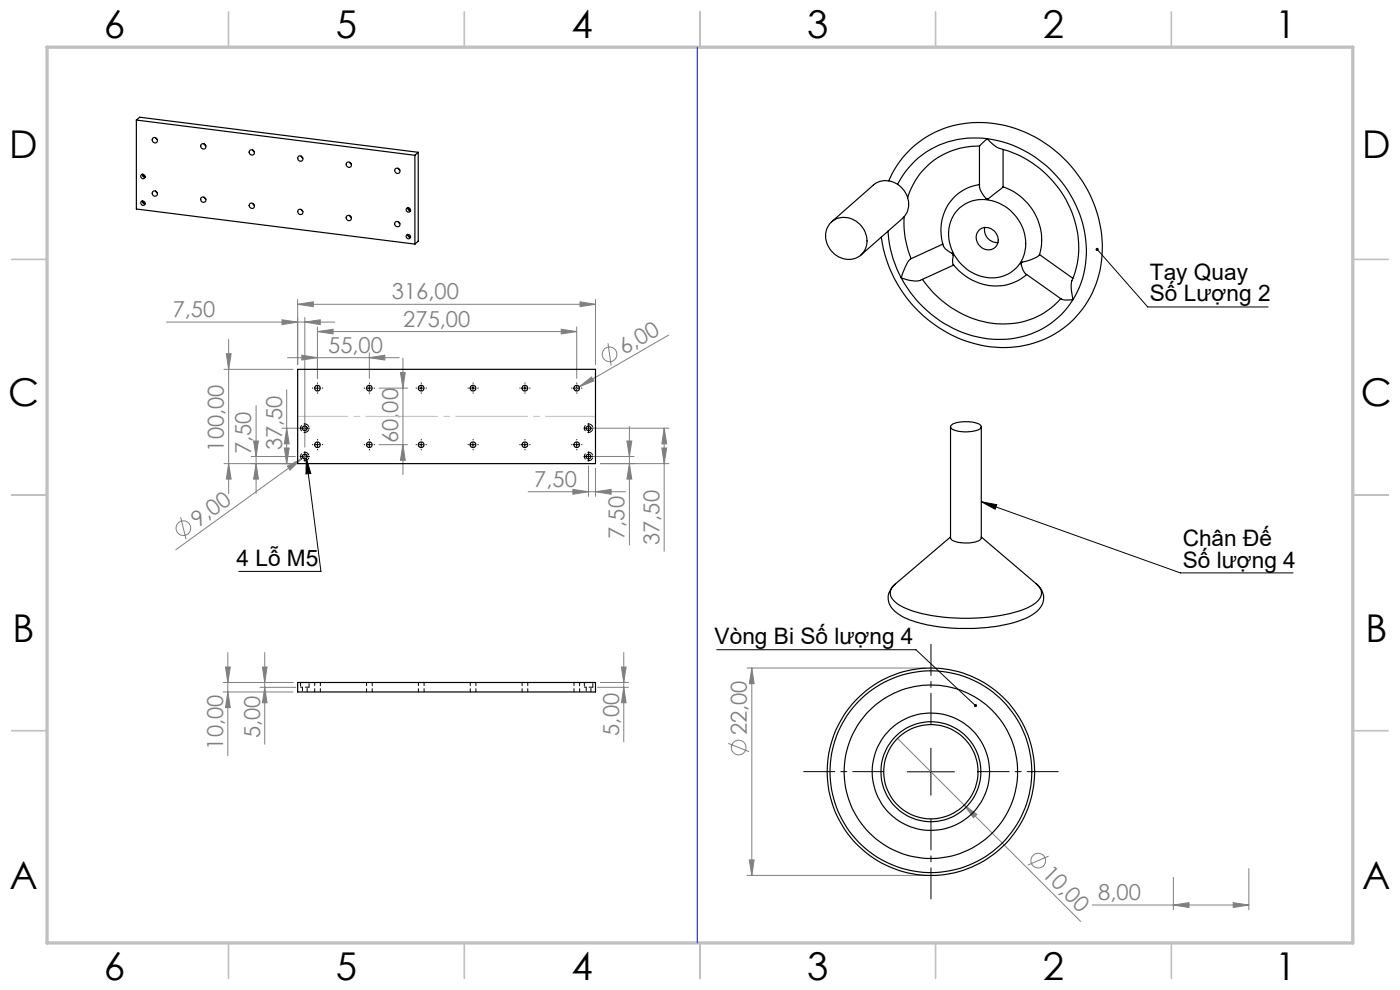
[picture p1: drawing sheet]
<svg xmlns="http://www.w3.org/2000/svg" width="297mm" height="210mm" viewBox="0 0 297 210" stroke-linecap="round" stroke-linejoin="round" font-family="sans-serif">
<g fill="none" stroke="#808080" stroke-width=".21">
<path d="M35.3 68.3h35.7M47.5 78.3h14.7M48 75h1l-.5 3.3zM48.5 72v32.7M59.8 67.8l3.3 .5-3.3 .6zM61 75.9h23.7M63.1 64.5l3.4-.5v1zM63.1 63.5v13.9M63.1 64.5h63.2M64 75.3l3.3 .6-3.3 .5zM64.7 68.3l3.2-.5v1.1zM64.7 67.3v27.6"/>
<path d="M67.3 70.3l3.4-.5v1zM67.3 69.3v10.9M67.3 70.3h55M78.4 75.9l3.2-.6v1.1zM78.4 74.9v5.3M84.9 79h1.1l-.5 3.3zM85.5 76v24.7M119.1 69.8l3.2 .5-3.2 .5zM122.3 69.3v10.9M123 64l3.3 .5-3.3 .5zM126.3 63.5v13.9M129 72.8l.6 4.7"/>
<path d="M141.9 71.1l-19 10.9M47.5 98.3h14.7M48.5 98.3l.5 3.3h-1zM53.3 96.8h9.4M53.8 93.5h1l-.5 3.3zM54.3 86v18.7M54.3 98.3l.5 3.3h-1zM59.8 90.8h3.8M60.3 95h1l-.5 3.3zM60.8 82.6v15.7M60.8 90.8l.5 3.3h-1zM61 98.9l2.9-1.5-2.4 2.3z"/>
<path d="M63.9 97.4l-26.6 19.2M65.4 96.3l-1.5 1.1M80.4 82.3h6.1M80.4 94.3h6.1M85.5 94.3l.5 3.3h-1.1zM122.9 82l2.6-2 .5 .8zM122.9 82l-1.1 .6M124.8 98.8v6.5M125.8 90.8h16.1M125.8 96.8h8.7M126.3 99.3v6M133 93.5h1l-.5 3.3z"/>
<path d="M133.5 98.3l.5 3.3h-1zM133.5 90.5v25.1M140.4 95h1l-.5 3.3zM140.9 90.8l.5 3.3h-1zM140.9 90.8v26.1M141.9 98.3h-14.5M38.3 109.7l1.2 4.7M112 104.3h20.7M121.5 103.8l3.3 .5-3.3 .5zM126.3 104.3l3.3-.5v1zM48.3 138.4v21.9M56.2 138.4v19.5"/>
<path d="M132.3 138.4v19M47.3 144.8h14.9M47.3 146.8h14.9M47.8 141.5h1.1l-.6 3.3zM48.3 146.8l.6 3.3h-1.1zM55.2 145.8h7.6M55.7 141.5h1l-.5 3.3zM56.2 145.8l.5 3.3h-1zM126.8 145.8h6.5M127.4 144.8h5.9M131.8 141.5h1l-.5 3.3zM132.3 145.8l.5 3.3h-1z"/>
<path d="M154.5 157.7l4.4 1.7M158.5 141.7h38M159.5 141.7v44M159.5 141.7l.5 3.3h-1zM190.4 156.6l14.1 14.2M204.5 170.8l2.8 1.9-.8 .8zM204.5 170.8l24.8 24.7M158.5 185.7h38M159 182.4h1l-.5 3.3zM222.5 181.6l-4.4 1.9M231.7 192h33.2M248.9 192l3.3-.5v1z"/>
<path d="M248.9 186.1v6.9M261.6 191.5l3.3 .5-3.3 .5zM264.9 184.2v8.8"/>
<circle cx="129.3" cy="75.2" r="1.56"/>
<circle cx="38.9" cy="112" r="1.56"/>
<circle cx="156.7" cy="158.6" r="1.55"/>
<circle cx="220.3" cy="182.6" r="1.56"/>
</g>
<g fill="none" stroke="#000" stroke-width=".21">
<path d="M232.8 52.9l10.7 12.2h25.5M64.1 96.8h1.1M64.1 90.8h1.1M64.7 90.3v1M64.7 96.3v1.1M65 97.2l.9 3.2-1 .1zM65 97.2l3.1 24h-17.4M66.9 82.3h.9M66.9 94.3h.9M67.3 81.8v1M67.3 93.8v1.1M77.9 82.3h.9"/>
<path d="M77.9 94.3h.9M78.4 81.8v1M78.4 93.8v1.1M88.8 82.3h1.1M88.8 94.3h1.1M89.4 81.8v1M89.4 93.8v1.1M99.8 82.3h1.1M99.8 94.3h1.1M100.3 81.8v1M100.3 93.8v1.1M110.8 82.3h1"/>
<path d="M110.8 94.3h1M111.3 81.8v1M111.3 93.8v1.1M121.8 82.3h1M121.8 94.3h1M122.3 81.8v1M122.3 93.8v1.1M124.4 96.8h.9M124.4 90.8h.9M124.8 90.3v1M124.8 96.3v1.1M208.2 106.4l3.3 .7-.4 .9z"/>
<path d="M208.2 106.4l42.2 15.1h23.9M152 137.8h42.3l12.6 11.9M197.5 158.7v10M192.5 163.7h10"/>
</g>
<g fill="none" stroke="#000" stroke-width=".21" stroke-dasharray="15.2 1.3 1.3 1.3">
<path d="M64.2 96.8h-.5M64.2 90.8h-.5M64.7 96.3v-.5M64.7 97.3v.5M64.7 90.3v-.5M64.7 91.3v.5M65.2 96.8h.5M65.2 90.8h.5M66.4 94.3h-.1M66.4 82.3h-.1M67.4 93.3v-.1M67.4 95.3v.1"/>
<path d="M67.4 81.3v-.1M67.4 83.3v.1M68.4 94.3h.1M68.4 82.3h.1M77.4 82.3h-.1M77.4 94.3h-.1M78.4 81.3v-.1M78.4 83.3v.1M78.4 93.3v-.1M78.4 95.3v.1M79.4 82.3h.1M79.4 94.3h.1"/>
<path d="M88.4 82.3h-.1M88.4 94.3h-.1M89.4 81.3v-.1M89.4 83.3v.1M89.4 93.3v-.1M89.4 95.3v.1M90.4 82.3h.1M90.4 94.3h.1M99.4 94.3h-.1M99.4 82.3h-.1M100.4 93.3v-.1M100.4 95.3v.1"/>
<path d="M100.4 81.3v-.1M100.4 83.3v.1M101.4 94.3h.1M101.4 82.3h.1M110.4 94.3h-.1M110.4 82.3h-.1M111.4 93.3v-.1M111.4 95.3v.1M111.4 81.3v-.1M111.4 83.3v.1M112.4 94.3h.1M112.4 82.3h.1"/>
<path d="M121.4 82.3h-.1M121.4 94.3h-.1M122.4 81.3v-.1M122.4 83.3v.1M122.4 93.3v-.1M122.4 95.3v.1M123.4 82.3h.1M123.4 94.3h.1M124.4 90.8h-.5M124.4 96.8h-.5M124.9 90.3v-.5M124.9 91.3v.5"/>
<path d="M124.9 96.3v-.5M124.9 97.3v.5M125.4 90.8h.5M125.4 96.8h.5"/>
</g>
<path d="M197.5 153.7v-17M187.5 163.7h-17M197.5 173.7v17M207.5 163.7h17" fill="none" stroke="#000" stroke-width=".21" stroke-dasharray="15.2 1.3 1.3 1.3" stroke-dashoffset="8.6"/>
<path d="M63.2 88.3h63.2" fill="none" stroke="#c0c0c0" stroke-width=".21" stroke-dasharray="15.2 1.3 1.3 1.3" stroke-dashoffset="4.6"/>
<g fill="none" stroke="#c0c0c0" stroke-width=".35">
<path d="M48.5 2.5v7.5M98.5 2.5v7.5M148.5 2.5v7.5M198.5 2.5v7.5M248.5 2.5v7.5M2.5 55h7.5M287 55h7.5M2.5 105h7.5M287 105h7.5M2.5 155h7.5M287 155h7.5M48.5 200v7.5"/>
<path d="M98.5 200v7.5M148.5 200v7.5M198.5 200v7.5M248.5 200v7.5"/>
</g>
<path d="M10 10h277v190h-277z" fill="none" stroke="#c0c0c0" stroke-width=".7"/>
<path d="M147.9 10v190" fill="none" stroke="#00f" stroke-width=".21"/>
<path d="M65 97.2l.9 3.2-1 .1zM232.5 52.7a.35 .35 0 0 0 .2 .5 .35 .35 0 0 0 .4-.4 .35 .35 0 0 0-.5-.2l.2 .3zM208.2 106.4l3.3 .7-.4 .9zM206.7 149.5h-.1a.34 .34 0 0 0 .2 .4 .34 .34 0 0 0 .4 0l-.3-.2 .4 .2a.36 .36 0 0 0-.2-.5 .36 .36 0 0 0-.4 .1z" fill="#000"/>
<g fill="#808080">
<path d="M122.9 82l2.6-2 .5 .8z"/>
<path d="M61 98.9l2.9-1.5-2.4 2.3z"/>
<path d="M204.5 170.8l2.8 1.9-.8 .8z"/>
<path d="M126.3 104.3l3.3-.5v1zM121.5 103.8l3.3 .5-3.3 .5z"/>
<path d="M67.3 70.3l3.4-.5v1zM119.1 69.8l3.2 .5-3.2 .5zM64 75.3l3.3 .6-3.3 .5zM78.4 75.9l3.2-.6v1.1zM59.8 67.8l3.3 .5-3.3 .6zM64.7 68.3l3.2-.5v1.1z"/>
<path d="M123 64l3.3 .5-3.3 .5zM63.1 64.5l3.4-.5v1z"/>
<path d="M133.5 98.3l.5 3.3h-1zM133 93.5h1l-.5 3.3zM56.2 145.8l.5 3.3h-1zM55.7 141.5h1l-.5 3.3zM48.3 146.8l.6 3.3h-1.1zM47.8 141.5h1.1l-.6 3.3z"/>
<path d="M48 75h1l-.5 3.3zM48.5 98.3l.5 3.3h-1zM84.9 79h1.1l-.5 3.3zM85.5 94.3l.5 3.3h-1.1zM53.8 93.5h1l-.5 3.3zM54.3 98.3l.5 3.3h-1zM60.8 90.8l.5 3.3h-1zM60.3 95h1l-.5 3.3zM140.9 90.8l.5 3.3h-1zM140.4 95h1l-.5 3.3zM131.8 141.5h1l-.5 3.3zM132.3 145.8l.5 3.3h-1zM159.5 141.7l.5 3.3h-1zM159 182.4h1l-.5 3.3z"/>
<path d="M248.9 192l3.3-.5v1zM261.6 191.5l3.3 .5-3.3 .5z"/>
</g>
<g fill="none" stroke="#000" stroke-width=".25">
<path d="M28.9 25.5v18.8l59.1 7.5M28.9 25.5l59.1 7.4M28.9 25.5l.7-.6 59.1 7.4M30.2 37l.6 .6-.4-.1zM33 29.2l.4 .4M43.3 30.5l.4 .4M53.6 31.8l.3 .4M63.9 33.1l.3 .4M74.2 34.4l.3 .4M84.5 35.7l.3 .4M88 32.9v18.9M88.7 32.3l-.7 .6"/>
<path d="M88.7 32.3v18.8l-.7 .7M188.5 38.4a20.8 20.8 0 0 1 23.9-12 27.2 27.2 0 0 1 21.4 27.9 20.7 20.7 0 0 1-23.6 19.3 27.3 27.3 0 0 1-23.2-23.3M207.8 39.1a9.7 9.7 0 0 0-7.5 13.4l1 .8 .7 .4M207.8 31v8.6M207.8 39.6a4.2 4.2 0 0 0 1.6 2.5l.3 .1 3.1-2.6M209.4 29.4l1.7 1.6a6.5 6.5 0 0 0 2.7 1 21.9 21.9 0 0 1 14.7 23.9l-.4 1.8a7 7 0 0 0-.5 5.8M209.4 29.4l-.5 .5a2.52 2.52 0 0 1-2.7 1.1 15.3 15.3 0 0 0-13.7 11M209.4 29.4a24.5 24.5 0 0 1 20.9 26.5 18.7 18.7 0 0 1-2.7 7.6M209.4 29.4a18.2 18.2 0 0 0-19 9.7M212.8 39.6a11.6 11.6 0 0 1 7.6 14.6l-1.9 1-1.7 .4-.2 .4 .7 1.8 7.9 5.7 .6 .1 1.8-.1M212.8 31.7v7.9M30.2 42.6l.6 .6-.5-.2z"/>
<path d="M33 40.5l.4 .4M43.3 41.8l.4 .5M53.6 43.1l.3 .5M63.9 44.4l.3 .4M74.2 45.7l.3 .4M84.5 47l.3 .4M86.5 44.1l.6 .6-.4-.1zM86.5 49.7l.1 .4 .5 .3M86.5 49.7l.3 .5 .3 .1M176 47.4a4.5 4.5 0 0 1 7.3 1.3 4 4 0 0 1-.5 5.3 4 4 0 0 1-5.3 .2 4.7 4.7 0 0 1-1.5-6.8zM176.4 47.1l8.9-7.8a4.7 4.7 0 0 1 7.2 2.6 4.3 4.3 0 0 1-1 4.4l-8.9 7.8M188.4 49a24 24 0 0 0 2.8 9.9"/>
<path d="M191.2 58.9a24 24 0 0 0 22.4 13.1 17.9 17.9 0 0 0 14-8.5M191.8 46a19.3 19.3 0 0 0 1.5 8.8M195.7 59.3a21 21 0 0 0 20.1 9.2 15.2 15.2 0 0 0 9.2-5.2M200 51.8l-6.8 3.1a4.6 4.6 0 0 0-1.5 2.6l-.5 1.4M202 53.7l.2 .5M202.2 54.2a2.16 2.16 0 0 0 .6 2.6 10.7 10.7 0 0 0 15 1.4M202.3 56.2l-7.4 3.4-1.7-.1-2-.6M203.2 44.5a8.1 8.1 0 0 1 11.5 .5 8.5 8.5 0 0 1 1 11.8 8.1 8.1 0 0 1-11.6-.6 8.5 8.5 0 0 1-.9-11.7zM207.7 48.8a2.5 2.5 0 0 1 3.4 .4 2.5 2.5 0 0 1-.2 3.5 2.54 2.54 0 0 1-3.2-.7 2.54 2.54 0 0 1 0-3.2zM208.9 48.3a2.66 2.66 0 0 0 2.8 3.1M220.5 54l7.1 5M63.1 78.3h63.2v20h-63.2z"/>
<path d="M201.6 90.5v23.6a1.74 1.74 0 0 0 1.8 1h2.9a1.85 1.85 0 0 0 1.9-1v-23.6M201.8 90.2l.1-.1a7 7 0 0 1 6.1 .1 .62 .62 0 0 1 .1 .7 .62 .62 0 0 1-.6 .3 7.6 7.6 0 0 1-5.6-.2l-.3-.4zM201.6 113.9l-11.6 10a2.29 2.29 0 0 0 0 3.9 19.1 19.1 0 0 0 9.2 3 39.7 39.7 0 0 0 18.5-1.8 4.6 4.6 0 0 0 3.2-3.1 2.51 2.51 0 0 0-1-2M208.2 113.9l11.7 10M190 123.9a3.6 3.6 0 0 0 .2 6.1 20.6 20.6 0 0 0 10.1 3.1 37 37 0 0 0 17.6-2.1 5.3 5.3 0 0 0 3.5-4 3.9 3.9 0 0 0-1.5-3.1M63.1 144.8h63.2v2h-63.2z"/>
<circle cx="30.3" cy="37.4" r=".47"/>
<circle cx="32.8" cy="29.8" r=".56"/>
<circle cx="43.1" cy="31.1" r=".57"/>
<circle cx="53.4" cy="32.4" r=".57"/>
<circle cx="63.7" cy="33.7" r=".56"/>
<circle cx="74" cy="35" r=".56"/>
<circle cx="84.3" cy="36.3" r=".58"/>
<circle cx="30.3" cy="43.1" r=".47"/>
<circle cx="32.8" cy="41.1" r=".55"/>
<circle cx="43.1" cy="42.4" r=".55"/>
<circle cx="53.4" cy="43.7" r=".57"/>
<circle cx="63.7" cy="45" r=".56"/>
<circle cx="74" cy="46.3" r=".55"/>
<circle cx="84.3" cy="47.6" r=".57"/>
<circle cx="86.6" cy="50.2" r=".47"/>
<circle cx="86.6" cy="44.5" r=".47"/>
<circle cx="64.7" cy="90.9" r=".51"/>
<circle cx="64.7" cy="96.8" r=".51"/>
<circle cx="67.3" cy="94.3" r=".6"/>
<circle cx="67.4" cy="82.3" r=".6"/>
<circle cx="78.3" cy="94.3" r=".6"/>
<circle cx="78.4" cy="82.3" r=".61"/>
<circle cx="89.4" cy="94.3" r=".6"/>
<circle cx="89.4" cy="82.3" r=".61"/>
<circle cx="100.3" cy="94.3" r=".61"/>
<circle cx="100.3" cy="82.3" r=".62"/>
<circle cx="111.3" cy="94.3" r=".6"/>
<circle cx="111.3" cy="82.3" r=".61"/>
<circle cx="122.3" cy="94.3" r=".6"/>
<circle cx="122.3" cy="82.3" r=".61"/>
<circle cx="124.8" cy="90.8" r=".49"/>
<circle cx="124.8" cy="96.8" r=".49"/>
<circle cx="197.5" cy="163.7" r="10.6"/>
<circle cx="197.5" cy="163.7" r="18.4"/>
<circle cx="197.5" cy="163.7" r="10"/>
<circle cx="197.5" cy="163.7" r="12.5"/>
<circle cx="197.5" cy="163.7" r="22"/>
<circle cx="197.5" cy="163.7" r="21.4"/>
</g>
<path d="M63.8 90.8a.9 .9 0 0 1 1.3-.8 .9 .9 0 0 1 .1 1.5 .9 .9 0 0 1-1.4-.5v-.2M63.8 96.8a.9 .9 0 0 1 1.3-.8 .9 .9 0 0 1 .1 1.5 .9 .9 0 0 1-1.4-.5v-.2M124 90.8a.9 .9 0 0 1 1.3-.8 .9 .9 0 0 1 .1 1.5 .9 .9 0 0 1-1.4-.5v-.2M124 96.8a.9 .9 0 0 1 1.3-.8 .9 .9 0 0 1 .1 1.5 .9 .9 0 0 1-1.4-.5v-.2" fill="none" stroke="#000" stroke-width=".21" stroke-dasharray="1.3 .6" stroke-dashoffset=".7"/>
<path d="M63.8 145.8h1.8M124 145.8h1.8" fill="none" stroke="#000" stroke-width=".21" stroke-dasharray="1.3 .6" stroke-dashoffset=".9"/>
<path d="M66.8 144.8v2M68 146.8v-2M77.8 144.8v2M79 146.8v-2M88.8 144.8v2M90 146.8v-2M99.8 144.8v2M101 146.8v-2M110.8 144.8v2M112 146.8v-2M121.8 144.8v2M123 146.8v-2" fill="none" stroke="#000" stroke-width=".21" stroke-dasharray="1.3 .6" stroke-dashoffset=".6"/>
<path d="M63.8 144.8v1M64.2 145.8v1M65.2 146.8v-1M65.6 145.8v-1M124 144.8v1M124.4 145.8v1M125.4 146.8v-1M125.8 145.8v-1" fill="none" stroke="#000" stroke-width=".21" stroke-dasharray="1.3 .6" stroke-dashoffset=".5"/>
<g font-size="8.1">
<text x="22" y="8">6</text>
<text x="71.2" y="8">5</text>
<text x="121.2" y="8">4</text>
<text x="171.3" y="8">3</text>
<text x="221.3" y="8">2</text>
<text x="270.5" y="8">1</text>
<text x="2" y="33.6">D</text>
<text x="289" y="33.6">D</text>
<text x="1.7" y="86.1">C</text>
<text x="288.7" y="86.1">C</text>
<text x="2.7" y="136.1">B</text>
<text x="289.7" y="136.1">B</text>
<text x="2" y="188.6">A</text>
<text x="289" y="188.6">A</text>
<text x="22" y="208">6</text>
<text x="71.2" y="208">5</text>
<text x="121.2" y="208">4</text>
<text x="171.3" y="208">3</text>
<text x="221.3" y="208">2</text>
<text x="270.5" y="208">1</text>
</g>
<g font-size="4.8">
<text x="243.9" y="59.4">Tay Quay</text>
<text x="243.9" y="63.9">Số Lượng 2</text>
<text x="250.9" y="115.9">Chân Đế</text>
<text x="50.2" y="120">4 Lỗ M5</text>
<text x="250.9" y="120.4">Số lượng 4</text>
<text x="151.6" y="136.7">Vòng Bi Số lượng 4</text>
</g>
<g font-size="4.7" fill="#808080">
<text x="83.1" y="63.5">316,00</text>
<text x="36.6" y="67.3">7,50</text>
<text x="85.6" y="69.3">275,00</text>
<text x="69.6" y="74.8">55,00</text>
<text x="132.4" y="75.4" transform="rotate(-30 132.4 75.4)">6,00</text>
<text x="47.5" y="95.8" transform="rotate(-90 47.5 95.8)">100,00</text>
<text x="59.8" y="95.6" transform="rotate(-90 59.8 95.6)">37,50</text>
<text x="84.5" y="94" transform="rotate(-90 84.5 94)">60,00</text>
<text x="53.3" y="96.3" transform="rotate(-90 53.3 96.3)">7,50</text>
<text x="113.3" y="103.3">7,50</text>
<text x="42" y="111.9" transform="rotate(-36 42 111.9)">9,00</text>
<text x="132.5" y="114.3" transform="rotate(-90 132.5 114.3)">7,50</text>
<text x="139.9" y="115.6" transform="rotate(-90 139.9 115.6)">37,50</text>
<text x="158.4" y="156" transform="rotate(-90 158.4 156)">22,00</text>
<text x="47.4" y="159" transform="rotate(-90 47.4 159)">10,00</text>
<text x="55.2" y="156.6" transform="rotate(-90 55.2 156.6)">5,00</text>
<text x="131.3" y="156.1" transform="rotate(-90 131.3 156.1)">5,00</text>
<text x="220.9" y="185.6" transform="rotate(45 220.9 185.6)">10,00</text>
<text x="233" y="191">8,00</text>
</g>
</svg>
